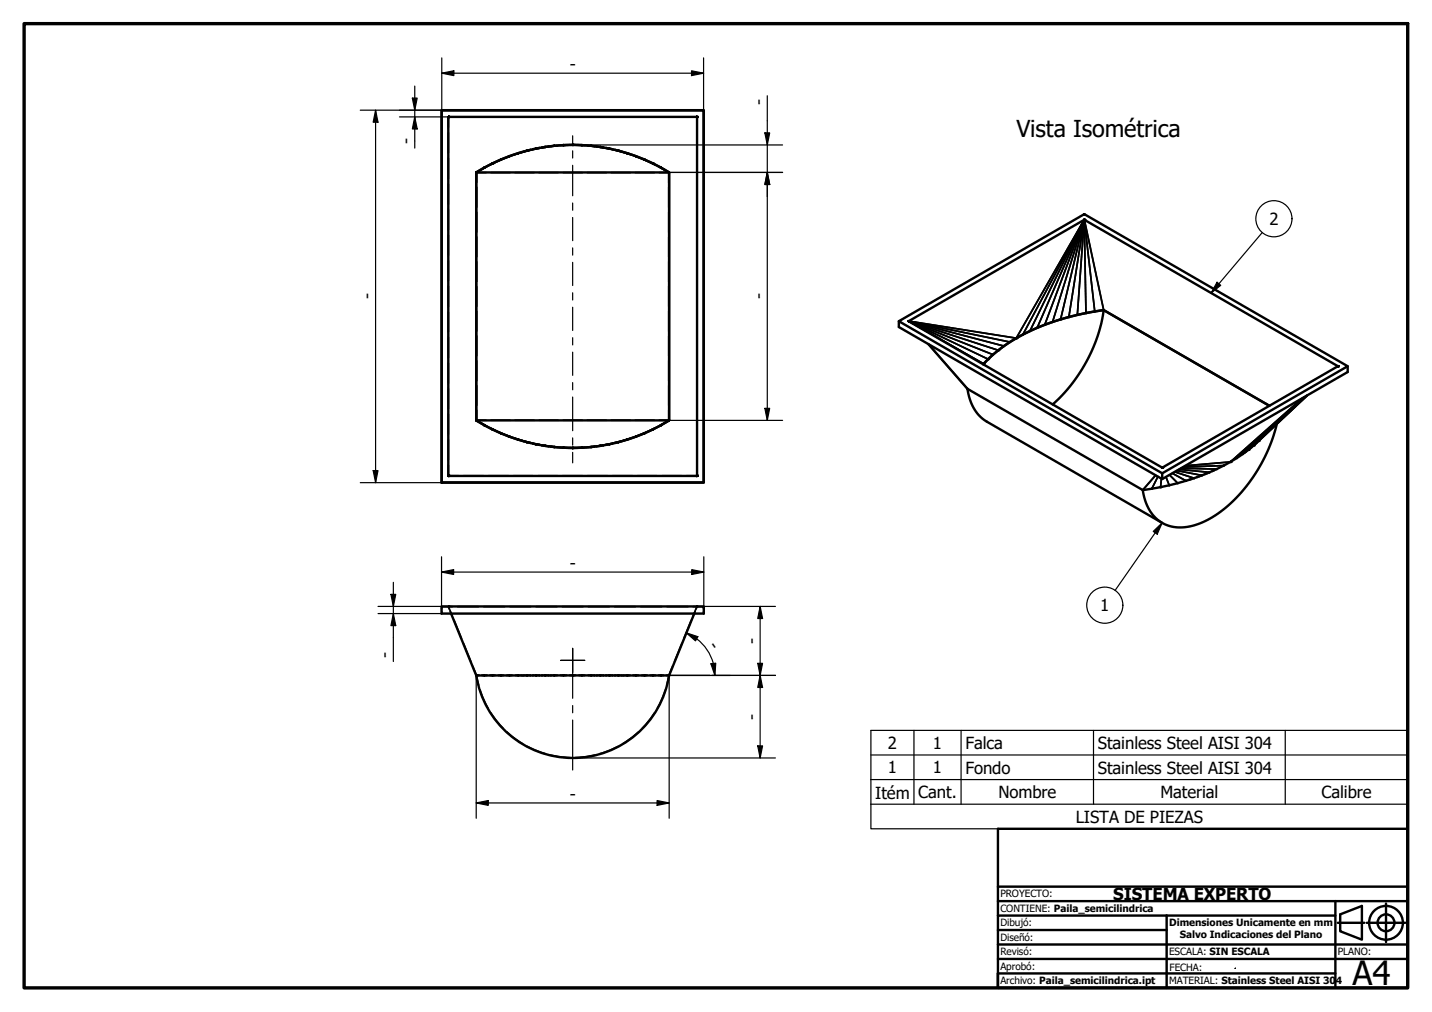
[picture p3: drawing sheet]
<svg xmlns="http://www.w3.org/2000/svg" width="297mm" height="210mm" viewBox="0 0 297 210" stroke-linecap="round" stroke-linejoin="round" font-family="sans-serif">
<!-- layer: Oculto (ISO) -->
<g fill="none" stroke="#000" stroke-width=".35">
<path d="M93 24.3h.1M93 27.5v4.3M93 32.8v4.3M93 38.1v4.3M93 24.3v2.2M93.1 24.3h.1M93.1 24.3h2M96.2 24.3h4.1M98.8 35.8l.1 2.1M98.8 38.9l.1 4.1M98.8 35.8h.1M98.9 35.8h1.9"/>
<path d="M99.4 35.4l-.6 .4M100.7 34.7l-1.8 1.1M101 34.5l-1.1 .6M101.3 24.3h4.1M101.8 35.8h4M102.2 33.9h.1M102.2 33.9l-.6 .3M102.7 33.7l-.5 .2M103.9 33.1h.1M103.9 33.1l-.6 .3M104.5 32.9l-.6 .2M105.4 32.6l-3.8 1.7"/>
<path d="M106.3 32.2l-1.2 .5M106.4 24.3h4.2M106.8 35.8h4M108.1 31.6l-1.2 .4M109.3 31.3h.1M109.3 31.3l-.6 .2M110 31.1l-.7 .2M110.5 31l-4.1 1.2M111.2 30.9h.1M111.2 30.9l-.6 .1M111.6 24.3h4.1M111.8 35.8h4"/>
<path d="M111.8 30.7l-.6 .2M113.7 30.4l-1.3 .2M115 30.3h.1M115 30.3l-.7 .1M115.6 30.2l-.6 .1M115.6 30.3l-4.1 .5M116.7 30.2h4.2M116.7 24.3h4.1M116.8 35.8h4M117.5 30.1l-1.3 .1M118.8 30.1h.1M118.8 30.1h-.6"/>
<path d="M118.8 30.1h.6M120.1 30.1h.6M120.7 30.1l.6 .1M121.8 35.8h4M121.9 24.3h4.1M121.9 30.3l4.2 .5M122 30.2l.6 .1M122.6 30.3h.1M122.6 30.3l.6 .1M123.9 30.4l.6 .1M124.5 30.5h.1M124.5 30.5l.6 .1"/>
<path d="M125.8 30.7l.6 .2M126.4 30.9h.1M126.4 30.9l.6 .1M126.8 35.8h4M127 24.3h4.1M127.1 31l4.1 1.2M127.6 31.1l.6 .2M128.2 31.3h.1M128.2 31.3l.7 .2M129.5 31.6l1.2 .4M131.3 32.2l1.2 .5M131.7 35.8h4"/>
<path d="M132.1 32.6l3.9 1.7M132.2 24.3h4.1M133.1 32.9l.6 .2M133.7 33.1h.1M133.7 33.1l.5 .3M134.8 33.7l.6 .2M135.4 33.9h.1M135.4 33.9l.6 .3M136.5 34.5l1.2 .6M136.7 35.8h2M136.9 34.7l1.8 1.1M137.3 24.3h4.1"/>
<path d="M138.2 35.4l.5 .4M138.7 35.8v2.1M138.7 38.9v4.1M138.8 35.8h.1M138.8 35.8v2M138.8 38.9v4.1M142.4 24.3h2.1M144.5 24.3h.1M144.6 24.3h.1M144.6 24.3v2.2M144.6 27.5v4.3M144.6 32.8v4.3"/>
<path d="M144.6 38.1v4.3M93 43.4v4.3M93 48.7v4.3M93 54.1v4.2M93 59.4v4.2M98.8 44v4.1M98.8 49.2v4.1M98.8 54.3v4.1M98.8 59.4v4.1M138.7 44v4.1M138.7 49.2v4.1M138.7 54.3v4.1"/>
<path d="M138.7 59.4v4.1M138.8 44v4.1M138.8 49.2v4.1M138.8 54.3v4.1M138.8 59.4v4.1M144.6 43.4v4.3M144.6 48.7v4.3M144.6 54.1v4.2M144.6 59.4v4.2M93 64.7v4.2M93 70v4.2M93 75.3v4.2"/>
<path d="M98.9 64.6l-.1 4.1M98.9 69.7v4.1M98.9 74.8l-.1 4.1M98.9 80l-.1 4.1M138.7 64.6v4.1M138.7 69.7v4.1M138.7 74.8v4.1M138.7 80v4.1M138.8 64.6v4.1M138.8 69.7v4.1M138.8 74.8v4.1M138.8 80v4.1"/>
<path d="M144.6 64.7v4.2M144.6 70v4.2M144.6 75.3v4.2M93 98.6h.1M93 80.6v4.2M93 85.9v4.2M93 91.2v4.2M93 96.5v2.1M93 98.6v.1M93 98.7h.1M93.1 98.7h.1M93.1 98.7h2"/>
<path d="M96.2 98.7h4.1M98.8 87.2h.1M98.8 87.2l.6 .3M98.9 87.2l1.8 1M98.9 85.1l-.1 2.1M98.9 87.2h1.9M99.9 87.8l.6 .4M100.5 88.2h.1M100.5 88.2l.5 .3M101.3 98.7h4.1M101.8 87.2h4M102.2 89h.1"/>
<path d="M102.2 89l-.6-.3 3.8 1.7M102.2 89l.5 .3M103.3 89.6l1.2 .5M105.1 90.3l1.2 .4M106.4 90.8l4.1 1.1M106.4 98.7h4.2M106.8 87.2h4M106.9 91l.6 .2M107.5 91.2h.1M107.5 91.2l.6 .1M108.7 91.5l.6 .2M109.3 91.7h.1"/>
<path d="M109.3 91.7l.7 .1M110.6 92l.6 .1M111.2 92.1h.1M111.2 92.1l.6 .1M111.5 92.1l4.1 .6M111.6 98.7h4.1M111.8 87.2h4M112.4 92.3l1.3 .2M114.3 92.6l.7 .1M115 92.7h.1M115 92.7h.6M116.2 92.8h1.3"/>
<path d="M116.7 92.8h4.2M116.7 98.7h4.1M116.8 87.2h4M118.2 92.9h.6M118.8 92.9h.1M119.4 92.9h-.6M120.7 92.8h-.6M121.3 92.8h-.6M121.8 87.2h4M121.9 98.7h4.1M122.6 92.7h.1M122.6 92.7h-.6"/>
<path d="M123.2 92.6l-.6 .1M124.5 92.4h.1M124.5 92.4l-.6 .1M125.1 92.3l-.6 .1M126.1 92.1l-4.2 .6M126.4 92.1l-.6 .1M126.4 92.1h.1M126.8 87.2h4M127 92l-.6 .1M127 98.7h4.1M128.2 91.7h.1M128.2 91.7l-.6 .1"/>
<path d="M128.9 91.5l-.7 .2M130.1 91.2h.1M130.1 91.2l-.6 .1M130.7 91l-.6 .2M131.2 90.8l-4.1 1.1M131.7 87.2h4M132.2 98.7h4.1M132.5 90.3l-1.2 .4M134.2 89.6l-1.1 .5M135.4 89h.1M135.4 89l-.6 .3M135.4 89l.6-.3-3.9 1.7"/>
<path d="M136.7 87.2h2M137.1 88.2h.1M137.1 88.2l-.6 .3M137.3 98.7h4.1M137.7 87.8l-.6 .4M138.7 87.2l-1.8 1M138.7 85.1v2.1M138.7 87.2l-.5 .3M138.8 85.1v2.1M138.8 87.2h.1M144.5 98.7h.1M144.5 98.7h-2.1"/>
<path d="M144.6 98.6h.1M144.6 80.6v4.2M144.6 85.9v4.2M144.6 91.2v4.2M144.6 96.5v2.1M144.6 98.6l-.1 .1M91.6 126.8v.5M93 125.8l.2 .5M93 125.8l.8 1.9M93 125.8h.1M93.1 125.8h.1M93.4 126.8l.2 .5"/>
<path d="M93.8 125.8h-2.2v.5M94.2 128.6l1.5 3.8M94.9 125.8h4.3M96.1 133.4l1.6 3.8M98 138.2l.8 1.9M100.3 125.8h4.4M105.8 125.8h4.3M111.2 125.8h4.3M116.6 125.8h4.4M122 125.8h4.4M127.5 125.8h4.3M132.9 125.8h4.4"/>
<path d="M138.3 125.8h4.4M139.5 138.2l-.7 1.9M141.5 133.4l-1.6 3.8M143.4 128.6l-1.5 3.8M143.8 125.8h2.1v.5M144.2 126.8l-.2 .5M144.5 125.8h.1M144.6 125.8h.1M144.6 125.8l-.8 1.9M144.6 125.8l-.2 .5M145.9 126.8v.5M98.8 140.1h.1"/>
<path d="M98.8 140.1h.6M98.9 140.1l.4 2M99.4 140.1h-.6M99.6 143.1l.7 2 .9 1.8M99.9 140.1h1.1M100.5 140.1h.1M100.5 140.1h-.6M100.5 140.1h.5M101.6 140.1h1.1M101.8 147.8l1.2 1.8 1.3 1.4M102.2 140.1h.1M102.2 140.1h.5"/>
<path d="M102.2 140.1h-.6M103.3 140.1h1.2M103.9 140.1h.1M103.9 140.1h-.6M103.9 140.1h.6M105.1 151.8l1.7 1.4 1.6 1.1M105.1 140.1h1.2M105.7 140.1h.1M105.7 140.1h-.6M105.7 140.1h.6M106.9 140.1h1.2M107.5 140.1h.1"/>
<path d="M107.5 140.1h-.6M107.5 140.1h.3M108 140.1h.3M108.7 140.1h1.3M108.8 140.1h-.2M109.3 154.8l2 .9 1.9 .6M109.3 140.1h.1M109.3 140.1h.3M109.3 140.1h-.2M109.8 140.1h.2M110.5 140.1h.2M110.6 140.1h1.2"/>
<path d="M111.2 140.1h.1M111.2 140.1h-.2M111.7 140.1h.2M112.4 140.1h.2M112.4 140.1h1.3M113.1 140.1h.1M113.6 140.1h.2M114.2 156.6l2.2 .4 1.9 .1M114.2 140.1h.3M114.3 140.1h1.3h-.6M115 140.1h.1M116.2 140.1h1.3z"/>
<path d="M116.9 140.1h.1M118.2 140.1h1.2zM118.8 140.1h.1M120.7 140.1h-.6h1.2h-.6M120.7 140.1h.1M122.6 140.1h.1M123.1 140.1h.2M123.2 140.1h-1.2h.6M123.4 156.6l-2.2 .4-1.9 .1M123.7 140.1h.3M123.9 140.1h1.2M124.5 140.1h.1"/>
<path d="M125 140.1h.2M125.7 140.1h.2M125.8 140.1h1.2M126.4 140.1h.1M126.4 140.1h.2M126.8 140.1h.3M127.5 140.1h.3M127.6 140.1h1.3M128.2 140.1h.1M128.3 140.1h.1M128.3 140.1h.2M128.3 140.1h-.3"/>
<path d="M128.3 154.8l-2.1 .9-1.8 .6M128.8 140.1h.2M129.5 140.1h1.2M129.6 140.1h-.3M130.1 140.1h.1M130.1 140.1h-.3M130.1 140.1h.6M131.3 140.1h1.2M131.9 140.1h.1M131.9 140.1h-.6M131.9 140.1h.6M132.5 151.8l-1.7 1.4-1.6 1.1"/>
<path d="M133.1 140.1h1.1M133.7 140.1h-.6M133.7 140.1h.6M133.7 140.1h.1M134.8 140.1h1.2M135.4 140.1h.6M135.4 140.1h-.6M135.4 140.1h.1M135.8 147.8l-1.2 1.8-1.4 1.4M136.5 140.1h1.2M137.1 140.1h.1M137.1 140.1h-.5"/>
<path d="M137.1 140.1h.6M138 143.1l-.7 2-.9 1.8M138.2 140.1h.6M138.7 140.1l-.4 2M138.7 140.1h-.5M138.7 140.1h.1M138.8 140.1h.1"/>
</g>
<g fill="#000">
<circle cx="93" cy="24.3" r=".17"/>
<circle cx="93.1" cy="24.3" r=".17"/>
<circle cx="100.5" cy="34.8" r=".17"/>
<circle cx="102.2" cy="33.9" r=".17"/>
<circle cx="105.7" cy="32.4" r=".17"/>
<circle cx="107.5" cy="31.8" r=".17"/>
<circle cx="116.9" cy="30.1" r=".17"/>
<circle cx="118.8" cy="30.1" r=".17"/>
<circle cx="120.7" cy="30.1" r=".17"/>
<circle cx="130.1" cy="31.8" r=".17"/>
<circle cx="131.9" cy="32.4" r=".17"/>
<circle cx="135.4" cy="33.9" r=".17"/>
<circle cx="137.1" cy="34.8" r=".17"/>
<circle cx="144.5" cy="24.3" r=".17"/>
<circle cx="144.6" cy="24.3" r=".17"/>
<circle cx="93" cy="98.6" r=".17"/>
<circle cx="93" cy="98.7" r=".17"/>
<circle cx="93.1" cy="98.7" r=".17"/>
<circle cx="103.9" cy="89.8" r=".17"/>
<circle cx="105.7" cy="90.5" r=".17"/>
<circle cx="116.9" cy="92.8" r=".17"/>
<circle cx="118.8" cy="92.9" r=".17"/>
<circle cx="120.7" cy="92.8" r=".17"/>
<circle cx="131.9" cy="90.5" r=".17"/>
<circle cx="133.7" cy="89.8" r=".17"/>
<circle cx="144.5" cy="98.7" r=".17"/>
<circle cx="144.6" cy="98.6" r=".17"/>
<circle cx="93" cy="125.8" r=".17"/>
<circle cx="93.1" cy="125.8" r=".17"/>
<circle cx="144.5" cy="125.8" r=".17"/>
<circle cx="144.6" cy="125.8" r=".17"/>
<circle cx="98.8" cy="140.1" r=".17"/>
<circle cx="100.5" cy="140.1" r=".17"/>
<circle cx="102.2" cy="140.1" r=".17"/>
<circle cx="103.9" cy="140.1" r=".17"/>
<circle cx="105.7" cy="140.1" r=".17"/>
<circle cx="107.5" cy="140.1" r=".17"/>
<circle cx="109.3" cy="140.1" r=".17"/>
<circle cx="111.2" cy="140.1" r=".17"/>
<circle cx="113.1" cy="140.1" r=".17"/>
<circle cx="115" cy="140.1" r=".17"/>
<circle cx="116.9" cy="140.1" r=".17"/>
<circle cx="118.8" cy="140.1" r=".17"/>
<circle cx="120.7" cy="140.1" r=".17"/>
<circle cx="122.6" cy="140.1" r=".17"/>
<circle cx="124.5" cy="140.1" r=".17"/>
<circle cx="126.4" cy="140.1" r=".17"/>
<circle cx="128.3" cy="140.1" r=".17"/>
<circle cx="130.1" cy="140.1" r=".17"/>
<circle cx="131.9" cy="140.1" r=".17"/>
<circle cx="133.7" cy="140.1" r=".17"/>
<circle cx="135.4" cy="140.1" r=".17"/>
<circle cx="138.8" cy="140.1" r=".17"/>
</g>
<!-- layer: Visible (ISO) -->
<g fill="none" stroke="#000" stroke-width=".5">
<path d="M91.6 22.9h54.4v77.2h-54.4zM91.6 22.9h54.3v77.2h-54.3zM93 24.3v74.3l.1 .1h51.5v-74.4M93 24.3h51.6M93 24.3h.1M93.1 24.2l-.1 .1M98.8 35.8h40M98.8 35.8v51.4M98.8 35.8h.1M98.8 35.7v.1M98.8 35.7h.1M100.5 34.8h.1"/>
<path d="M100.5 34.8l-1.7 .9M102.2 33.9l-1.7 .9M102.2 33.9h.1M103.9 33.1l-1.7 .8M103.9 33.1h.1M105.7 32.4l-1.8 .7M105.7 32.4h.1M107.5 31.8h.1M107.5 31.8l-1.8 .6M108.3 31.5l-.8 .3M108.6 31.5h-.3M109.3 31.2h.1"/>
<path d="M109.3 31.2l-.7 .3M109.3 31.3l-.7 .2M110 31.1l-.7 .2M110.5 31l-.5 .1M111.2 30.8l-.7 .2M111.2 30.8h.1M111.9 30.7l-.7 .1M112.4 30.6l-.5 .1M113.1 30.5l-.7 .1M113.1 30.5h.1M113.8 30.4l-.7 .1M114.2 30.3l-.4 .1"/>
<path d="M115 30.2l-.8 .1M115 30.2h.1M116.9 30.1l-1.9 .1M116.9 30.1h.1M118.8 30h.1M118.8 30l-1.9 .1M118.8 30.1h-1.9M118.8 30v.1M118.8 30.1h.1M118.8 30.1h1.9M118.8 30l1.9 .1M120.7 30.1h.1"/>
<path d="M120.7 30.1l1.9 .1M122.6 30.2h.1M122.6 30.2l.7 .1M123.3 30.3l.4 .1M123.7 30.4l.8 .1M124.5 30.5h.1M124.5 30.5l.7 .1M125.2 30.6l.5 .1M125.7 30.7l.7 .1M126.4 30.8l.7 .2M126.4 30.8h.1M127.1 31l.4 .1"/>
<path d="M127.5 31.1l.8 .2M127.5 31.1l.8 .1M128.3 31.3l.7 .2M128.3 31.2v.1M129 31.5h.3M129.3 31.5l.8 .3M130.1 31.8l1.8 .6M130.1 31.8h.1M131.9 32.4l1.8 .7M131.9 32.4h.1M133.7 33.1l1.7 .8M133.7 33.1h.1"/>
<path d="M135.4 33.9l1.7 .9M135.4 33.9h.1M137.1 34.8h.1M137.1 34.8l1.6 .9M137.1 34.8l1.7 .9M138.7 35.7l.1 51.5M138.8 35.7v.1M138.8 35.7h-.1M138.8 35.8v51.4M144.5 24.2v.1M144.6 24.3h.1M224.9 45.6l-36.4 21"/>
<path d="M224.9 45.6h.1M225 45.6l52.5 30.3M186.4 66.6v1.2l54.7 31.6 38.4-22.2v-1.2M186.4 66.6l38.5-22.2 54.6 31.6-38.4 22.2zM188.5 66.6h.1M188.5 66.6l52.5 30.4M192.6 71.4l8.1 9.2M206 73.6h.1M210.8 70.1l-2.6 1.7-2.2 1.8M210.8 70.1h.1M212.2 69.4l-1.4 .7M212.2 69.4h.1"/>
<path d="M213.6 68.7l-1.4 .7M213.6 68.7h.1M215.1 68l-1.5 .7M215.1 68h.1M216.7 67.4l-1.6 .6M216.7 67.4h.1M218.3 66.8h.1M218.3 66.8l-1.6 .6M223.5 65.3h.1M223.5 65.3l-5.2 1.5M227.1 64.6l-3.6 .7M227.1 64.6h.1"/>
<path d="M228.9 64.3a32.9 32.9 0 0 1-10.5 19.6M228.9 64.3a45.2 45.2 0 0 0-22.2 8.7l-2.7 2.6 2-2M228.9 64.3l34.4 19.9M229 64.3l-1.9 .3M277.5 76l-36.4 21M277.5 75.9h.1M277.5 76h.1M98.8 87.2h.1M98.8 87.2h39.9M98.8 87.2l1.7 1M100.5 88.2l1.7 .9M100.5 88.2h.1"/>
<path d="M102.2 89.1h.1M102.2 89.1l1.7 .8M103.9 89.9l1.8 .7M105.7 90.6h.1M105.7 90.6l1.8 .6M107.5 91.2l.8 .2M107.5 91.2h.1M108.3 91.4l.3 .1M108.6 91.5l.7 .2M109.3 91.7h.1M109.3 91.7l.7 .2M109.3 91.7l1.2 .3"/>
<path d="M110.5 92l.7 .1M111.2 92.1l.7 .2M111.2 92.1h.1M111.9 92.3l.5 .1M112.4 92.4l.7 .1M113.1 92.5h.1M113.1 92.5l.7 .1M113.8 92.6h.4M114.2 92.6l.8 .1M115 92.7h.1M115 92.7l1.9 .2M116.9 92.9h.1"/>
<path d="M116.9 92.9h1.9M118.8 92.9h.1M120.7 92.9h-1.9M120.7 92.9h.1M122.6 92.7l-1.9 .2M122.6 92.7h.1M123.3 92.6l-.7 .1M123.7 92.6h-.4M124.5 92.5l-.8 .1M124.5 92.5h.1M125.2 92.4l-.7 .1M125.7 92.3l-.5 .1"/>
<path d="M126.4 92.1l-.7 .2M126.4 92.1h.1M127.1 92l-.7 .1M128.3 91.7l-.8 .2M128.3 91.7l-1.2 .3M128.3 91.7h.1M129 91.5l-.7 .2M129.3 91.4l-.3 .1M130.1 91.2l-.8 .2M130.1 91.2h.1M131.9 90.6l-1.8 .6M131.9 90.6h.1"/>
<path d="M133.7 89.9l-1.8 .7M133.7 89.9h.1M135.4 89.1l-1.7 .8M135.4 89.1h.1M137.1 88.2l-1.7 .9M137.1 88.2h.1M138.7 87.2l-1.6 1M138.7 87.2h.1M138.8 87.2l-1.7 1M138.8 87.2h.1M144.5 98.7h.1M200.7 80.6v.1"/>
<path d="M200.7 80.7a9 9 0 0 0 4 6.8l36.4 21M200.7 80.7l36.3 20.9 1.9-.2M241 97h.1M241.1 98.2v1.2M241.1 97h.1M246 99.7h.1M246 99.7l-3.5 1M247.7 99.2l-1.7 .5M247.7 99.2h.1M250.9 98l-3.2 1.2M250.9 98h.1M252.4 97.3l-1.5 .7"/>
<path d="M252.4 97.3h.1M256.5 95l-4.1 2.3M256.6 95h-.1M257.8 94.2l-1.2 .8M257.8 94.2h.1M264.9 87.9a32 32 0 0 1-13.7 19.6 10.6 10.6 0 0 1-9.6 1.2 8.7 8.7 0 0 1-4.6-7.1M271.1 82l-11 10.4-2.3 1.8M238.9 101.4h.1M242.5 100.7h.1M242.5 100.7l-3.6 .7M91.6 125.8h54.4v1.5h-54.4zM93.6 127.3l5.2 12.8h40"/>
<path d="M144 127.3l-5.2 12.8M98.8 140.1a20.2 20.2 0 0 0 20 17.1 20.2 20.2 0 0 0 20-17.1M109.3 140.1h.1M128.3 140.1h.1"/>
</g>
<g fill="#000">
<circle cx="93" cy="24.3" r=".25"/>
<circle cx="93.1" cy="24.3" r=".25"/>
<circle cx="102.2" cy="33.9" r=".25"/>
<circle cx="109.3" cy="31.3" r=".25"/>
<circle cx="118.8" cy="30" r=".25"/>
<circle cx="118.8" cy="30.1" r=".25"/>
<circle cx="128.3" cy="31.3" r=".25"/>
<circle cx="135.4" cy="33.9" r=".25"/>
<circle cx="144.5" cy="24.3" r=".25"/>
<circle cx="224.9" cy="45.6" r=".25"/>
<circle cx="188.5" cy="66.6" r=".25"/>
<circle cx="204" cy="75.5" r=".25"/>
<circle cx="205" cy="74.5" r=".25"/>
<circle cx="207.1" cy="72.6" r=".25"/>
<circle cx="210.8" cy="70.1" r=".25"/>
<circle cx="220" cy="66.2" r=".25"/>
<circle cx="221.7" cy="65.7" r=".25"/>
<circle cx="225.3" cy="64.9" r=".25"/>
<circle cx="277.5" cy="76" r=".25"/>
<circle cx="277.5" cy="75.9" r=".25"/>
<circle cx="93" cy="98.7" r=".25"/>
<circle cx="93.1" cy="98.7" r=".25"/>
<circle cx="118.8" cy="92.9" r=".25"/>
<circle cx="144.5" cy="98.7" r=".25"/>
<circle cx="144.6" cy="98.7" r=".25"/>
<circle cx="241" cy="97" r=".25"/>
<circle cx="241.1" cy="97" r=".25"/>
<circle cx="255.2" cy="95.8" r=".25"/>
<circle cx="259" cy="93.3" r=".25"/>
<circle cx="260.1" cy="92.4" r=".25"/>
<circle cx="261.1" cy="91.5" r=".25"/>
<circle cx="240.7" cy="101" r=".25"/>
<circle cx="118.8" cy="140.1" r=".25"/>
</g>
<!-- layer: Visible fina (ISO) -->
<g fill="#000">
<circle cx="224.9" cy="45.6" r=".17"/>
<circle cx="188.5" cy="66.6" r=".17"/>
<circle cx="277.5" cy="76" r=".17"/>
<circle cx="277.5" cy="75.9" r=".17"/>
<circle cx="241.1" cy="97" r=".17"/>
</g>
<g fill="none" stroke="#000" stroke-width=".35">
<path d="M224.9 45.6h.1M224.9 45.6l-14.1 24.5-22.3-3.5M224.9 45.6l-12.7 23.8M224.9 45.6l-11.3 23.1M224.9 45.6l-9.8 22.4M224.9 45.6l-6.6 21.2M224.9 45.6l-8.2 21.8M224.9 45.6l.4 19.3M224.9 45.6l-1.4 19.7M224.9 45.6l-3.2 20.1M224.9 45.6l-4.9 20.6M224.9 45.6l2.2 19"/>
<path d="M224.9 45.6l4 18.7M225 45.6l4 18.7M188.5 66.6l.2 .2M188.5 66.6v.1M188.5 66.6h.1M188.5 66.6l15.5 8.9M188.5 66.6l16.5 7.9M188.5 66.6l17.5 7-17.5-7M188.5 66.6l18.6 6M188.5 66.6l19.7 5.2M188.5 66.6l21 4.3M188.5 66.7h.1"/>
<path d="M192.6 71.4l8.1 9.3M277.5 76h.1M277.5 75.9l-.2 .2M239.7 98.6l-2.7 3M239.7 98.6l-2.6 3.1M240.2 98.9l-1.3 2.5M240.9 99.3l-.2 1.7M241.9 98.9l.6 1.8M243.2 98.2l2.8 1.5M243.7 97.9l4 1.3M244.1 97.6l5.2 1M244.6 97.4l6.3 .6"/>
<path d="M245 97.1l7.4 .2M253.8 96.6l-8.4 .3M270 82.6l-14.8 13.2-9.3 .8M270.5 82.4l-14 12.6M270.8 82.2l-13 12M271 82.1l-12 11.2M271.1 82l-11 10.4M244.3 100.2l-1.7-1.7 1.7 1.7"/>
</g>
<g fill="none" stroke="#000" stroke-width=".25">
<path d="M252.5 58.5l.7 .7-2 1.6zM261.8 48.2l-10.6 12.6M239.2 110.2l1.9-1.7-1.1 2.3zM241.1 108.5l-9.8 14M180.6 156.6h111.4M189.6 151.5v15.3M199.4 151.5v15.3M226.8 151.5v15.3M266.6 151.5v15.3M180.6 161.7h111.4v-10.2h-111.4v15.3M180.6 166.8v5.1h111.4v-5.1M292 161.7v5.1h-111.4"/>
<circle cx="264.2" cy="45.4" r="3.7"/>
<circle cx="229.2" cy="125.5" r="3.7"/>
</g>
<!-- layer: Borde (ISO) -->
<path d="M5 4.9h287v200h-287z" fill="none" stroke="#000" stroke-width=".7"/>
<g fill="none" stroke="#000" stroke-width=".5">
<path d="M207 189.9v-18h85v33h-85M207 192.9h35M207 195.9h85M207 198.9h85M207 183.9h85M207 186.9h85M242 189.9h-35v15v-3h70M242 189.9v15M242 189.9h35M277 186.9v18M277.5 191.4h5.5M278 189.7l4.5-1.8v7l-4.5-1.7z"/>
<path d="M283.5 191.4h8M287.5 187.4v8"/>
<circle cx="287.5" cy="191.4" r="3.5"/>
<circle cx="287.5" cy="191.4" r="1.75"/>
</g>
<!-- layer: 0 -->
<path d="M256.2 200.8h.1" fill="none" stroke="#000" stroke-width=".25"/>
<path d="M291.4 198.9h.6" fill="none" stroke="#000" stroke-width=".25"/>
<!-- layer: Cota (ISO) -->
<g fill="none" stroke="#000" stroke-width=".25">
<path d="M86 17.9v12.8M91.6 15.2l2.5-.5v1zM91.6 15.2h54.3M91.6 12v10.9M143.4 14.7l2.5 .5-2.5 .5zM145.9 12v10.9M159.2 19.9v67.3M74.7 22.9h16.9M77.9 22.9l.5 2.5h-1zM77.9 22.9v77.2M82.9 24.2h10.2M85.5 20.3h1l-.5 2.6z"/>
<path d="M86 24.2l.5 2.5h-1zM119.7 30.1h42.6M138.8 35.8h23.5M158.7 27.6h1l-.5 2.5zM159.2 35.8l.5 2.5h-1zM77.4 97.6h1l-.5 2.5zM138.8 87.2h23.5M158.7 84.7h1l-.5 2.5zM74.7 100.1h16.9M91.6 118.7l2.5-.5v1zM91.6 115.5v10.3h-13.2M91.6 118.7h54.4"/>
<path d="M143.5 118.2l2.5 .5-2.5 .5zM146 115.5v10.3h14.9M78.4 127.3h13.2M81.1 123.3h1l-.5 2.5zM81.6 127.3l.5 2.5h-1zM81.6 120.8v16.4M142.3 131.3l2.5 .8-.5 .8zM142.3 131.3a9.6 9.6 0 0 1 5.1 4.8l.6 1.5 .3 2.5M147.5 137.7l1-.1-.2 2.5zM157.2 137.6h1l-.5 2.5zM157.7 125.8l.5 2.5h-1zM157.7 125.8v31.4"/>
<path d="M98.8 140.1v29.6M118.9 157.2h42M138.8 140.1h12.7M147.3 140.1h-8.5v29.6M147.6 140.1h13.3M157.2 154.7h1l-.5 2.5zM157.7 140.1l.5 2.5h-1zM98.8 166.5l2.5-.5v1zM98.8 166.5h40M136.3 166l2.5 .5-2.5 .5z"/>
</g>
<g fill="#000">
<path d="M91.6 15.2l2.5-.5v1z" fill-rule="evenodd"/>
<path d="M143.4 14.7l2.5 .5-2.5 .5z" fill-rule="evenodd"/>
<path d="M77.9 22.9l.5 2.5h-1z" fill-rule="evenodd"/>
<path d="M85.5 20.3h1l-.5 2.6z" fill-rule="evenodd"/>
<path d="M86 24.2l.5 2.5h-1z" fill-rule="evenodd"/>
<path d="M158.7 27.6h1l-.5 2.5z" fill-rule="evenodd"/>
<path d="M159.2 35.8l.5 2.5h-1z" fill-rule="evenodd"/>
<path d="M159.2 35.8l.5 2.5h-1z" fill-rule="evenodd"/>
<path d="M77.4 97.6h1l-.5 2.5z" fill-rule="evenodd"/>
<path d="M158.7 84.7h1l-.5 2.5z" fill-rule="evenodd"/>
<path d="M91.6 118.7l2.5-.5v1z" fill-rule="evenodd"/>
<path d="M143.5 118.2l2.5 .5-2.5 .5z" fill-rule="evenodd"/>
<path d="M81.1 123.3h1l-.5 2.5z" fill-rule="evenodd"/>
<path d="M81.6 127.3l.5 2.5h-1z" fill-rule="evenodd"/>
<path d="M142.3 131.3l2.5 .8-.5 .8z" fill-rule="evenodd"/>
<path d="M147.5 137.7l1-.1-.2 2.5z" fill-rule="evenodd"/>
<path d="M157.2 137.6h1l-.5 2.5z" fill-rule="evenodd"/>
<path d="M157.7 125.8l.5 2.5h-1z" fill-rule="evenodd"/>
<path d="M157.2 154.7h1l-.5 2.5z" fill-rule="evenodd"/>
<path d="M157.7 140.1l.5 2.5h-1z" fill-rule="evenodd"/>
<path d="M98.8 166.5l2.5-.5v1z" fill-rule="evenodd"/>
<path d="M136.3 166l2.5 .5-2.5 .5z" fill-rule="evenodd"/>
</g>
<!-- layer: Marca de centro (ISO) -->
<path d="M116.3 137h2.5h-2.5M118.8 134.5v2.5v-2.5M118.8 139.5v-2.5v7.8M121.3 137h-2.5h2.5M118.8 146.3v1.5M118.8 149.3v10.4" fill="none" stroke="#000" stroke-width=".25"/>
<g fill="#000">
<path d="M252.5 58.5l.7 .7-2 1.6z" fill-rule="evenodd"/>
<path d="M239.2 110.2l1.9-1.7-1.1 2.3z" fill-rule="evenodd"/>
</g>
<!-- layer: Eje (ISO) -->
<g fill="none" stroke="#000" stroke-width=".25">
<path d="M118.8 28.2v1.6M118.8 31.3v1.5M118.8 34.3v6.3M118.8 42.1v1.5M118.8 45.1v4.8M118.8 51.4v1.5M118.8 54.4v4.8M118.8 60.7v1.5M118.8 63.7v4.8M118.8 70v1.5M118.8 73v4.9M118.8 79.4v1.5"/>
<path d="M118.8 82.4v6.9M118.8 90.8v1.5M118.8 93.8v2.2"/>
</g>
<text font-size="6.9" x="280.6" y="204.4">A4</text>
<text font-size="4.8" x="210.8" y="28.4">Vista Isométrica</text>
<g font-size="3.5">
<text x="118.2" y="14.6">-</text>
<text x="158.6" y="21.9" transform="rotate(-90 158.6 21.9)">-</text>
<text x="85.4" y="30" transform="rotate(-90 85.4 30)">-</text>
<text x="263.3" y="46.6">2</text>
<text x="77.3" y="62.1" transform="rotate(-90 77.3 62.1)">-</text>
<text x="158.6" y="62.1" transform="rotate(-90 158.6 62.1)">-</text>
<text x="118.2" y="118.1">-</text>
<text x="228.2" y="126.8">1</text>
<text x="81" y="136.4" transform="rotate(-90 81 136.4)">-</text>
<text x="146.8" y="133.9" transform="rotate(56 146.8 133.9)">-</text>
<text x="157.1" y="133.6" transform="rotate(-90 157.1 133.6)">-</text>
<text x="157.1" y="149.3" transform="rotate(-90 157.1 149.3)">-</text>
<text x="184.2" y="155.3">2</text>
<text x="193.5" y="155.3">1</text>
<text x="200.3" y="155.4">Falca</text>
<text x="227.7" y="155.4">Stainless Steel AISI 304</text>
<text x="184.2" y="160.4">1</text>
<text x="193.5" y="160.4">1</text>
<text x="200.3" y="160.5">Fondo</text>
<text x="227.7" y="160.5">Stainless Steel AISI 304</text>
<text x="118.2" y="166">-</text>
<text x="181.5" y="165.7">Itém</text>
<text x="190.5" y="165.5">Cant.</text>
<text x="207.1" y="165.6">Nombre</text>
<text x="240.7" y="165.6">Material</text>
<text x="274.1" y="165.6">Calibre</text>
<text x="223.1" y="170.6">LISTA DE PIEZAS</text>
<text x="230.9" y="186.6">SISTEMA EXPERTO</text>
</g>
<g font-size="2.1">
<text x="207.5" y="186.2">PROYECTO:</text>
<text x="207.5" y="189.2">CONTIENE: Paila_semicilindrica</text>
<text x="207.5" y="195.2">Diseñó:</text>
<text x="207.5" y="192.2">Dibujó:</text>
<text x="242.5" y="192.1">Dimensiones Unicamente en mm</text>
<text x="244.7" y="194.6">Salvo Indicaciones del Plano</text>
<text x="207.5" y="201.2">Aprobó:</text>
<text x="207.5" y="198.2">Revisó:</text>
<text x="242.5" y="198.2">ESCALA: SIN ESCALA</text>
<text x="242.6" y="201.4">FECHA:</text>
<text x="277.5" y="198.2">PLANO:</text>
<text x="207.5" y="204.2">Archivo: Paila_semicilindrica.ipt</text>
<text x="242.5" y="204.2">MATERIAL: Stainless Steel AISI 30</text>
<text x="277.1" y="204.2">4</text>
</g>
</svg>
